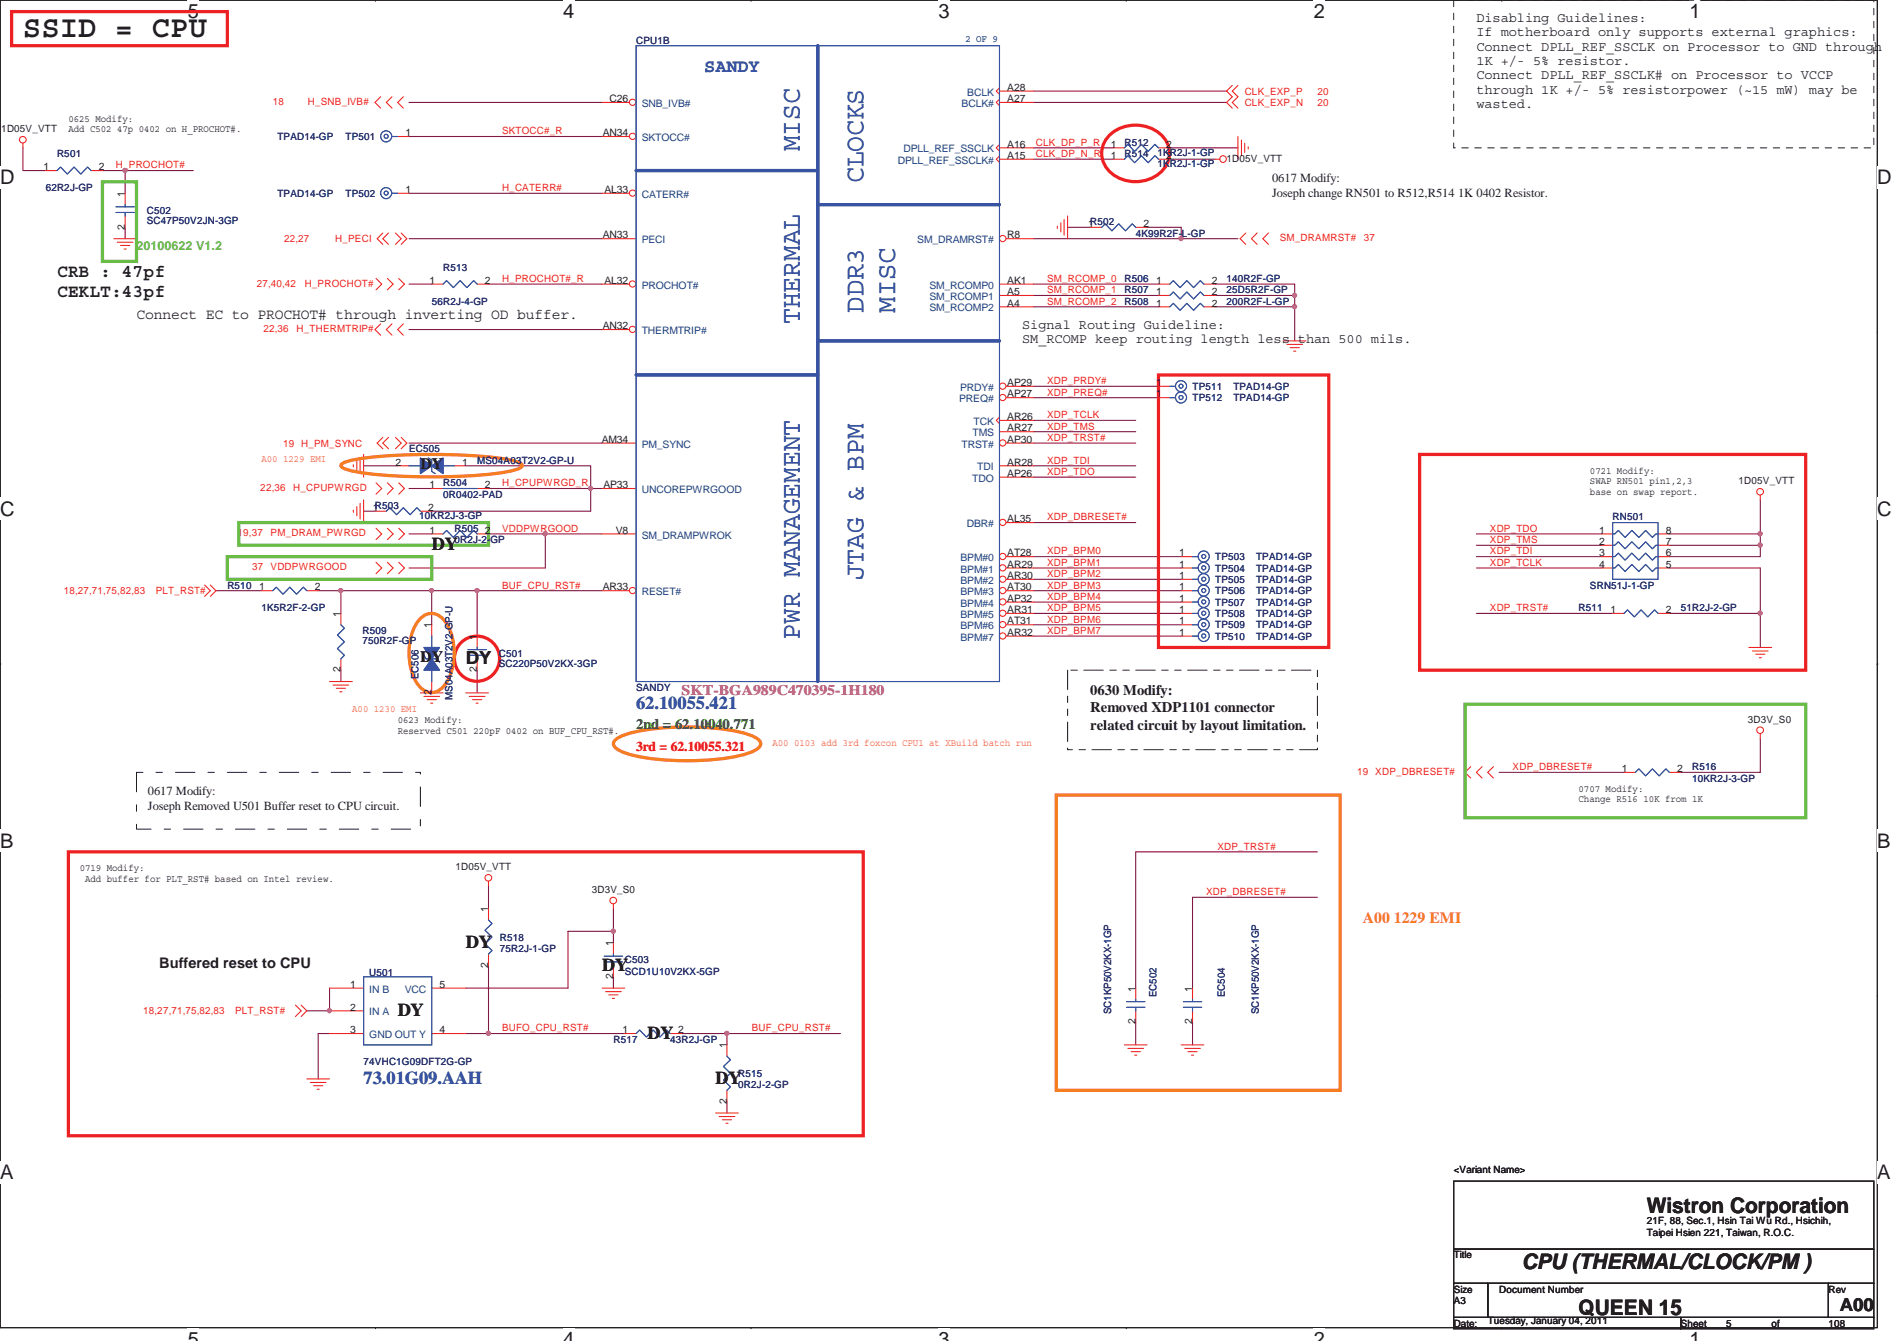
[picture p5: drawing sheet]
<svg xmlns="http://www.w3.org/2000/svg" width="297mm" height="210mm" viewBox="0 0 297 210" stroke-linecap="round" stroke-linejoin="round" font-family="sans-serif">
<path d="M0 0h294v207.9h-294z" fill="none" stroke="#231f20" stroke-width=".17"/>
<g fill="#fff">
<path d="M29.4 0h1.8v3.5h-1.8z"/>
<path d="M29.4 207.9h1.8v2h-1.8z"/>
</g>
<path d="M58.8 0h.1M58.8 207.9h.1" fill="none" stroke="#231f20" stroke-width=".17"/>
<g fill="#fff">
<path d="M88.2 0h1.7v3.5h-1.7z"/>
<path d="M88.2 207.9h1.7v2h-1.7z"/>
</g>
<path d="M117.6 0h.1M117.6 207.9h.1" fill="none" stroke="#231f20" stroke-width=".17"/>
<g fill="#fff">
<path d="M147 0h1.7v3.5h-1.7z"/>
<path d="M147 207.9h1.7v2h-1.7z"/>
</g>
<path d="M176.4 0h.1M176.4 207.9h.1" fill="none" stroke="#231f20" stroke-width=".17"/>
<g fill="#fff">
<path d="M205.7 0h1.8v3.5h-1.8z"/>
<path d="M205.7 207.9h1.8v2h-1.8z"/>
</g>
<path d="M235.2 0h.1M235.2 207.9h.1" fill="none" stroke="#231f20" stroke-width=".17"/>
<g fill="#fff">
<path d="M264.5 0h1.8v3.5h-1.8z"/>
<path d="M264.5 207.9h1.8v2h-1.8z"/>
<path d="M0 26h2.3v3.5h-2.3z"/>
<path d="M294 26h2.2v3.5h-2.2z"/>
<path d="M0 77.9h2.3v3.5h-2.3z"/>
<path d="M294 77.9h2.2v3.5h-2.2z"/>
</g>
<path d="M0 52h.1M294 52h.1" fill="none" stroke="#231f20" stroke-width=".17"/>
<g fill="#fff">
<path d="M0 129.9h2.1v3.5h-2.1z"/>
<path d="M294 129.9h2v3.5h-2z"/>
</g>
<path d="M0 104h.1M294 104h.1" fill="none" stroke="#231f20" stroke-width=".17"/>
<path d="M0 104h.1" fill="none" stroke="#231f20" stroke-width=".16"/>
<path d="M294 104h.1" fill="none" stroke="#231f20" stroke-width=".16"/>
<g fill="#fff">
<path d="M0 181.9h2.1v3.4h-2.1z"/>
<path d="M294 181.9h2v3.4h-2z"/>
</g>
<path d="M0 155.9h.1M294 155.9h.1" fill="none" stroke="#231f20" stroke-width=".17"/>
<path d="M64 69.4h30.3M64 83.6h3.6M85.4 83.6h8.9" fill="none" stroke="#7f1442" stroke-width=".17"/>
<circle cx="85.4" cy="83.6" r=".32" fill="#b9529f"/>
<circle cx="85.4" cy="83.6" r=".32" fill="none" stroke="#b9529f" stroke-width=".17"/>
<path d="M64 37.4h30.3M64 21.4h30.3M64 30.3h30.3M64 44.5h3.6M64 51.6h30.3M161.8 44.5h19.6M161.8 46.3h19.6M161.8 48h19.6M190.3 44.5h12.4v1.8h-12.4M190.3 48h12.4v5.4" fill="none" stroke="#7f1442" stroke-width=".17"/>
<circle cx="202.7" cy="48" r=".32" fill="#b9529f"/>
<circle cx="202.7" cy="48" r=".32" fill="none" stroke="#b9529f" stroke-width=".17"/>
<path d="M202.7 46.3v1.7" fill="none" stroke="#7f1442" stroke-width=".17"/>
<circle cx="202.7" cy="46.2" r=".32" fill="#b9529f"/>
<circle cx="202.7" cy="46.2" r=".32" fill="none" stroke="#b9529f" stroke-width=".17"/>
<path d="M231.2 96.1h21.3M231.2 88.9h19.5M261.4 88.9h14.2M275.6 96.1v5.3" fill="none" stroke="#7f1442" stroke-width=".17"/>
<circle cx="275.6" cy="96" r=".32" fill="#b9529f"/>
<circle cx="275.6" cy="96" r=".32" fill="none" stroke="#b9529f" stroke-width=".17"/>
<path d="M275.6 85.4v1.8h-14.2" fill="none" stroke="#7f1442" stroke-width=".17"/>
<circle cx="275.6" cy="85.4" r=".32" fill="#b9529f"/>
<circle cx="275.6" cy="85.4" r=".32" fill="none" stroke="#b9529f" stroke-width=".17"/>
<path d="M275.6 83.6v1.8h-14.2" fill="none" stroke="#7f1442" stroke-width=".17"/>
<circle cx="275.6" cy="83.6" r=".32" fill="#b9529f"/>
<circle cx="275.6" cy="83.6" r=".32" fill="none" stroke="#b9529f" stroke-width=".17"/>
<path d="M64 16h30.3M161.8 14.3h30.3M161.8 16h30.3M76.5 44.5h17.8M64 76.5h3.6M92.5 76.5h1.8M161.8 60.5h19.6M161.8 62.3h19.6M275.6 78.3v5.3h-14.2M74.7 92.5h19.6M275.6 88.9v7.2h-14.2" fill="none" stroke="#7f1442" stroke-width=".17"/>
<circle cx="74.7" cy="92.5" r=".32" fill="#b9529f"/>
<circle cx="74.7" cy="92.5" r=".32" fill="none" stroke="#b9529f" stroke-width=".17"/>
<g fill="none" stroke="#7f1442" stroke-width=".17">
<path d="M161.8 37.4h23.2M33.8 92.5h7.1M49.8 92.5h3.6v3.6M67.6 80h24.9M76.5 83.6h8.9v5.3h-21.4M161.8 88.9h23.2M161.8 90.7h23.2M161.8 92.5h23.2M161.8 87.2h23.2M161.8 94.3h23.2M161.8 96.1h23.2M161.8 97.8h23.2"/>
<path d="M161.8 99.6h23.2M53.4 104.9v1.8"/>
</g>
<circle cx="184.9" cy="37.4" r=".32" fill="#b9529f"/>
<circle cx="184.9" cy="37.4" r=".32" fill="none" stroke="#b9529f" stroke-width=".17"/>
<g fill="none" stroke="#7f1442" stroke-width=".17">
<path d="M3.6 23.2v3.5h3.6M19.6 35.6v1.8M30.3 26.7h-10.7v3.6M161.8 23.2h12.5M161.8 24.9h12.5M167.2 35.6h3.5M179.6 35.6h5.4v1.8h8.8M183.2 24.9h7.1M183.2 23.2h10.6M74.7 92.5v7.1M74.7 104.9v3.6M275.6 115.6v5.3h-12.4"/>
<path d="M234.7 120.9h19.6"/>
</g>
<circle cx="19.6" cy="26.7" r=".32" fill="#b9529f"/>
<circle cx="19.6" cy="26.7" r=".32" fill="none" stroke="#b9529f" stroke-width=".17"/>
<path d="M16 26.7h3.6M56.9 80h1.8M67.6 92.5h7.1" fill="none" stroke="#7f1442" stroke-width=".17"/>
<circle cx="67.6" cy="92.5" r=".32" fill="#b9529f"/>
<circle cx="67.6" cy="92.5" r=".32" fill="none" stroke="#b9529f" stroke-width=".17"/>
<path d="M92.5 76.5v3.5" fill="none" stroke="#7f1442" stroke-width=".17"/>
<circle cx="92.5" cy="76.5" r=".32" fill="#b9529f"/>
<circle cx="92.5" cy="76.5" r=".32" fill="none" stroke="#b9529f" stroke-width=".17"/>
<path d="M76.5 76.5h16M161.8 67.6h16M161.8 65.8h16M161.8 69.4h16M161.8 72.9h16M161.8 74.7h16M161.8 81.8h16M96.1 145.8v1.8M131.6 161.8h-17.8v1.8" fill="none" stroke="#7f1442" stroke-width=".17"/>
<circle cx="113.8" cy="161.8" r=".32" fill="#b9529f"/>
<circle cx="113.8" cy="161.8" r=".32" fill="none" stroke="#b9529f" stroke-width=".17"/>
<path d="M96.1 142.3v3.5h-7.2M113.8 172.5v1.8" fill="none" stroke="#7f1442" stroke-width=".17"/>
<circle cx="96" cy="145.8" r=".32" fill="#b9529f"/>
<circle cx="96" cy="145.8" r=".32" fill="none" stroke="#b9529f" stroke-width=".17"/>
<path d="M76.5 151.2v10.6h21.3M96.1 152.9v1.8" fill="none" stroke="#7f1442" stroke-width=".17"/>
<circle cx="76.5" cy="161.8" r=".32" fill="#b9529f"/>
<circle cx="76.5" cy="161.8" r=".32" fill="none" stroke="#b9529f" stroke-width=".17"/>
<path d="M76.5 138.7v3.6M51.6 154.7v3.6h-3.6M88.9 145.8v8.9h-16M51.6 161.8h-1.8v7.1M72.9 161.8h3.6M106.7 161.8h7.1" fill="none" stroke="#7f1442" stroke-width=".17"/>
<circle cx="51.6" cy="158.3" r=".32" fill="#b9529f"/>
<circle cx="51.6" cy="158.3" r=".32" fill="none" stroke="#b9529f" stroke-width=".17"/>
<path d="M56.9 72.9h5.4M72.9 72.9h19.6v3.6M53.4 92.5h14.2v5.3M231.2 83.6h19.5M231.2 87.2h19.5M231.2 85.4h19.5M206.3 133.4h-28.5v21.3M206.3 140.5h-19.6v14.2M177.8 160.1v3.5M186.7 160.1v3.5" fill="none" stroke="#7f1442" stroke-width=".17"/>
<circle cx="53.4" cy="92.5" r=".32" fill="#b9529f"/>
<circle cx="53.4" cy="92.5" r=".32" fill="none" stroke="#b9529f" stroke-width=".17"/>
<g fill="none" stroke="#ed2024" stroke-width=".17">
<path d="M59.6 15.2l-.9 .8 .9 .9M61.4 15.2l-.9 .8 .9 .9M63.2 15.2l-.9 .8 .9 .9M193 13.4l-.9 .9 .9 .9-.9 .8 .9 .9M193.8 13.4l-.8 .9 .8 .9-.8 .8 .8 .9M3.6 22.4v.8M7.2 26.7h1.7M14.3 26.7h1.7M17.8 37.4h3.6M18.4 37.9h2.4M18.9 38.4h1.4M19.4 39h.4"/>
<path d="M19.6 30.3v1.7M19.6 33.8v1.8M59.9 36.5l-.8 .9 .8 .9M60.8 36.5l-.9 .9 .9 .9M61.9 36.5l.9 .9-.9 .9M62.8 36.5l.9 .9-.9 .9M165.6 35.4v.4M166.1 34.9v1.4M166.6 34.4v2.4M167.2 33.8v3.6M170.7 35.6h1.8M177.8 35.6h1.8"/>
<path d="M190.3 24.9h.7M193.8 21.4v3.5M194.4 21.9v2.5M194.9 22.4v1.5M195.1 36.5l-.9 .9 .9 .9M195.4 23v.3M196.8 36.5l-.8 .9 .8 .9M198.6 36.5l-.9 .9 .9 .9M58.9 43.6l.9 .9-.9 .9M59.6 50.7l-.9 .9 .9 .9M60.7 43.6l.8 .9-.8 .9M61.4 50.7l-.9 .9 .9 .9"/>
<path d="M62.4 43.6l.9 .9-.9 .9M63.2 50.7l-.9 .9 .9 .9M201 53.4h3.5M201.5 53.9h2.5M202 54.4h1.5M202.6 55h.3M55.3 79.9v.3M55.3 72.8v.3M55.9 79.3v1.5M55.9 72.2v1.5M56.4 78.8v2.5M56.4 71.7v2.5"/>
<path d="M56.9 78.3v3.5M56.9 71.2v3.5M58.9 75.6l.9 .9-.9 .9M59.9 68.5l-.8 .9 .8 .9M60.7 75.6l.8 .9-.8 .9M60.8 68.5l-.9 .9 .9 .9M61.9 68.5l.9 .9-.9 .9M62.4 75.6l.9 .9-.9 .9M62.8 68.5l.9 .9-.9 .9M67.6 76.5h1.8M74.7 76.5h1.8M275.6 77.6v.7"/>
<path d="M32 91.6l.9 .9-.9 .9M32.9 91.6l.9 .9-.9 .9M40.9 92.5h1.8M48 92.5h1.8M58.9 82.7l.9 .9-.9 .9M58.9 88l.9 .9-.9 .9M60.7 82.7l.8 .9-.8 .9M60.7 88l.8 .9-.8 .9M62.4 82.7l.9 .9-.9 .9M62.4 88l.9 .9-.9 .9M67.6 97.8v1.8M74.7 99.6v1.8"/>
<path d="M185 87.2h1.7M250.7 87.2h1.8M250.7 83.6h1.8M250.7 85.4h1.8M250.7 88.9h1.8M259.6 87.2h1.8M259.6 83.6h1.8M259.6 85.4h1.8M259.6 88.9h1.8M51.6 106.7h3.6M52.2 107.3h2.4M52.7 107.8h1.4"/>
<path d="M53.2 108.3h.3M65.8 108.5h3.6M66.4 109h2.4M66.9 109.6h1.4M67.4 110.1h.4M67.6 106.7v1.8M72.9 108.5h3.6M73.5 109h2.4M74 109.6h1.4M74.5 110.1h.4M74.7 103.2v1.7M273.9 101.4h3.5"/>
<path d="M274.4 101.9h2.5M274.9 102.4h1.4M275.5 103h.3M275.6 114.9v.7M76.5 138v.7M230.3 120.1l-.9 .8 .9 .9M232.1 120.1l-.9 .8 .9 .9M233.8 120.1l-.8 .8 .8 .9M254.3 120.9h1.8M261.4 120.9h1.8M46.3 157.4l.9 .9-.9 .9M47.2 157.4l.8 .9-.8 .9"/>
<path d="M94.3 154.7h3.5M94.8 155.3h2.5M95.3 155.8h1.5M95.9 156.3h.3M96.1 141.6v.7M186.7 154.7v1.8M186.7 158.3v1.8M48 168.9h3.6M48.6 169.5h2.5M49.1 170h1.4M49.7 170.6h.3M112.1 174.3h3.5"/>
<path d="M112.6 174.8h2.5M113.1 175.3h1.5M113.7 175.9h.3M176.1 163.6h3.5M176.6 164.2h2.5M177.1 164.7h1.5M177.7 165.2h.3M185 163.6h3.5M185.5 164.2h2.5M186 164.7h1.4M186.6 165.2h.3"/>
<circle cx="3.6" cy="21.9" r=".52"/>
<circle cx="191.5" cy="24.9" r=".52"/>
<circle cx="275.6" cy="77" r=".52"/>
<circle cx="275.6" cy="114.3" r=".52"/>
<circle cx="76.5" cy="137.4" r=".52"/>
<circle cx="96" cy="141" r=".52"/>
</g>
<path d="M227.6 185h65.8v10.6h-65.8zM227.6 195.6h65.8v5.4h-65.8zM227.6 201h5.4v5.3h-5.4zM227.6 206.3h35.6v1.8h-35.6zM233 201h53.3v5.3h-53.3zM263.2 206.3h30.2v1.8h-30.2zM286.3 201h7.1v5.3h-7.1z" fill="none" stroke="#231f20" stroke-width=".17"/>
<g fill="none" stroke="#ed2024" stroke-width=".51">
<path d="M1.8 1.8h33.8v5.4h-33.8zM173.7 21.2a6 6 0 0 1 8.7 .6 4 4 0 0 1-1.9 6 5.7 5.7 0 0 1-7.7-2.2 3.9 3.9 0 0 1 .9-4.4zM181.4 58.7h26.7v42.7h-26.7zM222.3 71.2h60.4v33.7h-60.4zM10.7 133.4h124.5v44.4h-124.5z"/>
<circle cx="74.7" cy="103.1" r="3.5"/>
</g>
<path d="M16 28.5h5.4v12.4h-5.4zM35.6 87.2h32v3.5h-32zM37.4 81.8h39.1v3.6h-39.1zM229.4 110.3h53.3v17.8h-53.3z" fill="none" stroke="#69bd45" stroke-width=".51"/>
<path d="M227.6 0h65.8v23.2h-65.8z" fill="none" stroke="#231f20" stroke-width=".16" stroke-dasharray="1 1 1 1 1 1 1 1"/>
<path d="M21.4 120.9h44.4v8.9h-44.4z" fill="none" stroke="#231f20" stroke-width=".16" stroke-dasharray="3 2 1 2"/>
<path d="M167.2 104.9h39.1v12.5h-39.1z" fill="none" stroke="#231f20" stroke-width=".16" stroke-dasharray="3 1 1 1 1 1"/>
<path d="M53.5 72.7a13.5 13.5 0 0 1 5.4-1.2 92.9 92.9 0 0 1 20.9 .5l1.5 .4 .4 .3 .1 .2-.1 .2a13.6 13.6 0 0 1-5.5 1.2 89.3 89.3 0 0 1-20.9-.5l-1.4-.4-.4-.3-.1-.2zM65.8 96.9a2.31 2.31 0 0 1 3.5 0 8.9 8.9 0 0 1 1.3 8.5 4.6 4.6 0 0 1-2.4 3 2.5 2.5 0 0 1-2.9-1.4 9.6 9.6 0 0 1 0-9.5zM96.5 115.7a14.6 14.6 0 0 1 6.2-1.6 39.4 39.4 0 0 1 14.6 .9 2.27 2.27 0 0 1 1.8 1.5 2.28 2.28 0 0 1-1.8 1.4 39.5 39.5 0 0 1-16 .8 12.6 12.6 0 0 1-4.8-1.5l-.3-.3-.1-.4 .1-.4zM165.4 124.5h44.4v46.2h-44.4z" fill="none" stroke="#f57f20" stroke-width=".51"/>
<g fill="none" stroke="#3953a4" stroke-width=".17">
<path d="M8.9 26.7l.6-.5 1 1.1 1.1-1.1 1.1 1.1 1-1.1 .6 .5M18.2 32.4h2.8M18.2 33.3h2.8M19.6 32v.4M19.6 33.3v.5M172.5 35.6l.6-.6 1 1.1 1.1-1.1 1 1.1 1.1-1.1 .5 .6M69.4 76.5h5.3M42.7 92.5l.6-.6 1 1.1 1.1-1.1 1 1.1 1.1-1.1 .5 .6M67.6 99.6v1.8M186.7 87.2h.9M252.5 85.4h.4l.5-.6 1.1 1.1 1-1.1 1.1 1.1 1.1-1.1 1 1.1 .6-.5h.3M252.5 88.9h.4l.5-.5 1.1 1.1 1-1.1 1.1 1.1 1.1-1.1 1 1.1 .6-.6h.3"/>
<path d="M252.5 83.6h.4l.5-.5 1.1 1.1 1-1.1 1.1 1.1 1.1-1.1 1 1.1 .6-.6h.3M252.5 87.2h.4l.5-.6 1.1 1.1 1-1.1 1.1 1.1 1.1-1.1 1 1.1 .6-.5h.3M252.5 81.8h7.1v8.9h-7.1zM66.7 103.2h1.8M67.6 104.9v1.8M73.3 101.7h2.9M73.3 102.6h2.9M74.7 101.4v.3M74.7 102.6v.6M256.1 120.9l.5-.5 1.1 1.1 1-1.1 1.1 1.1 1.1-1.1 .5 .5M185.3 157.7h2.9M185.3 156.8h2.9"/>
<path d="M186.7 156.5v.3M186.7 157.7v.6"/>
<circle cx="188.5" cy="87.1" r=".32"/>
<circle cx="188.5" cy="87.1" r=".87"/>
</g>
<path d="M66.4 101.4h2.4l-1.2 1.8z" fill="#3953a4"/>
<path d="M66.4 102.6l.3 .6M66.4 101.4h2.4l-1.2 1.8zM68.5 103.2l.3 .5" fill="none" stroke="#3953a4" stroke-width=".17"/>
<path d="M67.6 103.2l1.2 1.7h-2.4z" fill="#3953a4"/>
<path d="M67.6 99.6v1.8M66.7 103.2h1.8M67.6 103.2l1.2 1.7h-2.4zM67.6 104.9v1.8" fill="none" stroke="#3953a4" stroke-width=".17"/>
<path d="M66.4 101.4h2.4l-1.2 1.8z" fill="#3953a4"/>
<path d="M66.4 102.6l.3 .6M66.4 101.4h2.4l-1.2 1.8zM68.5 103.2l.3 .5" fill="none" stroke="#3953a4" stroke-width=".17"/>
<path d="M67.6 103.2l1.2 1.7h-2.4z" fill="#3953a4"/>
<g fill="none" stroke="#3953a4" stroke-width=".17">
<path d="M61.4 21.4h.9M183.2 44.5l.5-.6 1.1 1.1 1-1.1 1.1 1.1 1.1-1.1 .5 .6M64 72.9h1.8M67.6 72v1.8M69.4 72.9h1.8M186.7 88.9h.9M186.7 90.7h.9M186.7 92.5h.9M67.6 103.2l1.2 1.7h-2.4zM113.8 165.4l.6 .5-1.1 1.1 1.1 1.1-1.1 1 1.1 1.1-.6 .5"/>
<circle cx="60.5" cy="21.3" r=".32"/>
<circle cx="60.5" cy="21.3" r=".87"/>
<circle cx="188.5" cy="88.9" r=".32"/>
<circle cx="188.5" cy="92.5" r=".32"/>
<circle cx="188.5" cy="90.7" r=".32"/>
<circle cx="188.5" cy="90.7" r=".87"/>
<circle cx="188.5" cy="92.5" r=".87"/>
<circle cx="188.5" cy="88.9" r=".87"/>
</g>
<path d="M62.3 21.4h1.7M181.4 44.5h1.8M188.5 44.5h1.8M62.3 72.9h1.7M71.2 72.9h1.7M185 88.9h1.7M185 90.7h1.7M185 92.5h1.7M113.8 163.6v1.8M113.8 170.7v1.8" fill="none" stroke="#ed2024" stroke-width=".17"/>
<path d="M67.6 72.9l1.8-1.2v2.5z" fill="#3953a4"/>
<path d="M67.1 71.7l.5 .3M67.6 72.9l1.8-1.2v2.5zM67.6 73.8l.6 .4" fill="none" stroke="#3953a4" stroke-width=".17"/>
<path d="M65.8 71.7l1.8 1.2-1.8 1.3z" fill="#3953a4"/>
<path d="M64 72.9h1.8M65.8 71.7l1.8 1.2-1.8 1.3zM67.6 72v1.8M69.4 72.9h1.8" fill="none" stroke="#3953a4" stroke-width=".17"/>
<path d="M67.6 72.9l1.8-1.2v2.5z" fill="#3953a4"/>
<path d="M67.1 71.7l.5 .3M67.6 72.9l1.8-1.2v2.5zM67.6 73.8l.6 .4" fill="none" stroke="#3953a4" stroke-width=".17"/>
<path d="M65.8 71.7l1.8 1.2-1.8 1.3z" fill="#3953a4"/>
<g fill="none" stroke="#3953a4" stroke-width=".17">
<path d="M65.8 71.7l1.8 1.2-1.8 1.3zM183.2 62.3h.9M183.2 60.5h.9M53.4 97.8l.5 .6-1.1 1 1.1 1.1-1.1 1.1 1.1 1-.5 .6M60.5 80l.5-.5 1.1 1.1 1.1-1.1 1 1.1 1.1-1.1 .5 .5M69.4 83.6l.5-.5 1.1 1.1 1-1.1 1.1 1.1 1.1-1.1 .5 .5M186.7 94.3h.9M186.7 96.1h.9M186.7 97.8h.9M254.3 96.1l.5-.6 1.1 1.1 1.1-1.1 1 1.1 1.1-1.1 .5 .6M94.6 150.6h2.9M94.6 149.7h2.9"/>
<path d="M96.1 149.4v.3M96.1 150.6v.6M99.6 161.8l.6-.5 1 1.1 1.1-1.1 1 1.1 1.1-1.1 .5 .5"/>
<circle cx="184.9" cy="62.2" r=".32"/>
<circle cx="184.9" cy="60.5" r=".32"/>
<circle cx="184.9" cy="62.2" r=".87"/>
<circle cx="184.9" cy="60.5" r=".87"/>
<circle cx="188.5" cy="97.8" r=".32"/>
<circle cx="188.5" cy="94.2" r=".32"/>
<circle cx="188.5" cy="96" r=".32"/>
<circle cx="188.5" cy="96" r=".87"/>
<circle cx="188.5" cy="97.8" r=".87"/>
<circle cx="188.5" cy="94.2" r=".87"/>
</g>
<g fill="none" stroke="#ed2024" stroke-width=".17">
<path d="M156.5 46.3h5.3M156.5 48h5.3M181.4 62.3h1.8M181.4 60.5h1.8M53.4 96.1v1.7M58.7 80h1.8M65.8 80h1.8M67.6 83.6h1.8M74.7 83.6h1.8M185 94.3h1.7M185 96.1h1.7M185 97.8h1.7"/>
<path d="M252.5 96.1h1.8M259.6 96.1h1.8M53.4 103.2v1.7M96.1 147.6v1.8M96.1 151.2v1.7M97.8 161.8h1.8M104.9 161.8h1.8"/>
</g>
<circle cx="157" cy="37.4" r=".5" fill="#fff"/>
<g fill="none" stroke="#ed2024" stroke-width=".17">
<path d="M156.5 15.5l-.5 .5 .5 .5M156.5 13.8l-.5 .5 .5 .5M156.5 16h5.3M156.5 14.3h5.3M156.5 24.4l-.5 .5 .5 .5M156.5 22.6l-.5 .6 .5 .5M156.5 24.9h5.3M156.5 23.2h5.3M157.6 37.4h4.2M156.5 44.5h5.3"/>
<circle cx="157" cy="37.4" r=".5"/>
</g>
<circle cx="99.1" cy="30.2" r=".5" fill="#fff"/>
<g fill="none" stroke="#ed2024" stroke-width=".17">
<path d="M94.3 37.4h5.3M94.3 30.3h4.2"/>
<circle cx="99.1" cy="30.2" r=".5"/>
</g>
<circle cx="99.1" cy="44.5" r=".5" fill="#fff"/>
<g fill="none" stroke="#ed2024" stroke-width=".17">
<path d="M94.3 44.5h4.2"/>
<circle cx="99.1" cy="44.5" r=".5"/>
</g>
<circle cx="99.1" cy="51.6" r=".5" fill="#fff"/>
<g fill="none" stroke="#ed2024" stroke-width=".17">
<path d="M94.3 51.6h4.2M94.3 83.6h5.3"/>
<circle cx="99.1" cy="51.6" r=".5"/>
</g>
<circle cx="99.1" cy="92.5" r=".5" fill="#fff"/>
<g fill="none" stroke="#ed2024" stroke-width=".17">
<path d="M94.3 92.5h4.2"/>
<circle cx="99.1" cy="92.5" r=".5"/>
</g>
<circle cx="157" cy="60.5" r=".5" fill="#fff"/>
<g fill="none" stroke="#ed2024" stroke-width=".17">
<path d="M157.6 60.5h4.2"/>
<circle cx="157" cy="60.5" r=".5"/>
</g>
<circle cx="157" cy="62.2" r=".5" fill="#fff"/>
<g fill="none" stroke="#ed2024" stroke-width=".17">
<path d="M156.5 65.3l-.5 .5 .5 .5M156.5 65.8h5.3M156.5 67.6h5.3M157.6 62.3h4.2"/>
<circle cx="157" cy="62.2" r=".5"/>
</g>
<circle cx="157" cy="69.4" r=".5" fill="#fff"/>
<g fill="none" stroke="#ed2024" stroke-width=".17">
<path d="M156.5 72.9h5.3M156.5 74.7h5.3M157.6 69.4h4.2"/>
<circle cx="157" cy="69.4" r=".5"/>
</g>
<circle cx="157" cy="81.8" r=".5" fill="#fff"/>
<g fill="none" stroke="#ed2024" stroke-width=".17">
<path d="M157.6 81.8h4.2"/>
<circle cx="157" cy="81.8" r=".5"/>
</g>
<circle cx="157" cy="87.1" r=".5" fill="#fff"/>
<g fill="none" stroke="#ed2024" stroke-width=".17">
<path d="M157.6 87.2h4.2"/>
<circle cx="157" cy="87.1" r=".5"/>
</g>
<circle cx="157" cy="88.9" r=".5" fill="#fff"/>
<g fill="none" stroke="#ed2024" stroke-width=".17">
<path d="M157.6 88.9h4.2"/>
<circle cx="157" cy="88.9" r=".5"/>
</g>
<circle cx="157" cy="90.7" r=".5" fill="#fff"/>
<g fill="none" stroke="#ed2024" stroke-width=".17">
<path d="M157.6 90.7h4.2"/>
<circle cx="157" cy="90.7" r=".5"/>
</g>
<circle cx="157" cy="92.5" r=".5" fill="#fff"/>
<g fill="none" stroke="#ed2024" stroke-width=".17">
<path d="M157.6 92.5h4.2"/>
<circle cx="157" cy="92.5" r=".5"/>
</g>
<circle cx="157" cy="94.2" r=".5" fill="#fff"/>
<g fill="none" stroke="#ed2024" stroke-width=".17">
<path d="M157.6 94.3h4.2"/>
<circle cx="157" cy="94.2" r=".5"/>
</g>
<circle cx="157" cy="96" r=".5" fill="#fff"/>
<g fill="none" stroke="#ed2024" stroke-width=".17">
<path d="M157.6 96.1h4.2"/>
<circle cx="157" cy="96" r=".5"/>
</g>
<circle cx="157" cy="97.8" r=".5" fill="#fff"/>
<g fill="none" stroke="#ed2024" stroke-width=".17">
<path d="M157.6 97.8h4.2"/>
<circle cx="157" cy="97.8" r=".5"/>
</g>
<circle cx="157" cy="99.6" r=".5" fill="#fff"/>
<g fill="none" stroke="#ed2024" stroke-width=".17">
<path d="M94.3 69.4h5.3M157.6 99.6h4.2"/>
<circle cx="157" cy="99.6" r=".5"/>
</g>
<circle cx="99.1" cy="21.3" r=".5" fill="#fff"/>
<g fill="none" stroke="#ed2024" stroke-width=".17">
<path d="M94.3 21.4h4.2"/>
<circle cx="99.1" cy="21.3" r=".5"/>
</g>
<circle cx="99.1" cy="16" r=".5" fill="#fff"/>
<g fill="none" stroke="#ed2024" stroke-width=".17">
<path d="M94.3 16h4.2M62.3 30.3h1.7M174.3 24.9h1.8M174.3 23.2h1.8M181.4 24.9h1.8M181.4 23.2h1.8M67.6 44.5h1.8M74.7 44.5h1.8M181.4 46.3h1.8M181.4 48h1.8M188.5 46.3h1.8M188.5 48h1.8"/>
<path d="M94.3 76.5h5.3M185 99.6h1.7M51.6 154.7h5.3M51.6 158.3h5.3M67.6 154.7h5.3M76.5 142.3v1.8M76.5 149.4v1.8M177.8 154.7v1.8M177.8 158.3v1.8M51.6 161.8h5.3M67.6 161.8h5.3"/>
<circle cx="99.1" cy="16" r=".5"/>
</g>
<g fill="none" stroke="#3953a4" stroke-width=".17">
<path d="M99.6 7.2h56.9v99.5h-56.9zM61.4 30.3h.9M176.1 24.9l.5-.5 1.1 1.1 1-1.1 1.1 1.1 1-1.1 .6 .5M176.1 23.2l.5-.6 1.1 1.1 1-1.1 1.1 1.1 1-1.1 .6 .6M69.4 44.5l.5-.6 1.1 1.1 1-1.1 1.1 1.1 1.1-1.1 .5 .6M183.2 46.3l.5-.6 1.1 1.1 1-1.1 1.1 1.1 1.1-1.1 .5 .6M183.2 48l.5-.5 1.1 1.1 1-1.1 1.1 1.1 1.1-1.1 .5 .5M186.7 99.6h.9M56.9 152.9h10.7v10.7h-10.7zM76.5 144.1l.5 .5-1.1 1.1 1.1 1-1.1 1.1 1.1 1-.5 .6M176.4 156.8h2.9M176.4 157.7h2.9"/>
<path d="M177.8 156.5v.3M177.8 157.7v.6"/>
<circle cx="60.5" cy="30.2" r=".32"/>
<circle cx="60.5" cy="30.2" r=".87"/>
<circle cx="188.5" cy="99.6" r=".32"/>
<circle cx="188.5" cy="99.6" r=".87"/>
</g>
<path d="M128.1 7.2v99.5M99.6 26.7h28.5M128.1 32h28.4M99.6 58.7h28.5M128.1 53.4h28.4" fill="none" stroke="#3953a4" stroke-width=".51"/>
<circle cx="85.4" cy="83.6" r=".32" fill="#b9529f"/>
<circle cx="85.4" cy="83.6" r=".32" fill="none" stroke="#b9529f" stroke-width=".17"/>
<circle cx="202.7" cy="48" r=".32" fill="#b9529f"/>
<circle cx="202.7" cy="48" r=".32" fill="none" stroke="#b9529f" stroke-width=".17"/>
<circle cx="202.7" cy="46.2" r=".32" fill="#b9529f"/>
<circle cx="202.7" cy="46.2" r=".32" fill="none" stroke="#b9529f" stroke-width=".17"/>
<circle cx="275.6" cy="96" r=".32" fill="#b9529f"/>
<circle cx="275.6" cy="96" r=".32" fill="none" stroke="#b9529f" stroke-width=".17"/>
<circle cx="275.6" cy="85.4" r=".32" fill="#b9529f"/>
<circle cx="275.6" cy="85.4" r=".32" fill="none" stroke="#b9529f" stroke-width=".17"/>
<circle cx="275.6" cy="83.6" r=".32" fill="#b9529f"/>
<circle cx="275.6" cy="83.6" r=".32" fill="none" stroke="#b9529f" stroke-width=".17"/>
<circle cx="74.7" cy="92.5" r=".32" fill="#b9529f"/>
<circle cx="74.7" cy="92.5" r=".32" fill="none" stroke="#b9529f" stroke-width=".17"/>
<circle cx="184.9" cy="37.4" r=".32" fill="#b9529f"/>
<circle cx="184.9" cy="37.4" r=".32" fill="none" stroke="#b9529f" stroke-width=".17"/>
<circle cx="19.6" cy="26.7" r=".32" fill="#b9529f"/>
<circle cx="19.6" cy="26.7" r=".32" fill="none" stroke="#b9529f" stroke-width=".17"/>
<circle cx="67.6" cy="92.5" r=".32" fill="#b9529f"/>
<circle cx="67.6" cy="92.5" r=".32" fill="none" stroke="#b9529f" stroke-width=".17"/>
<circle cx="92.5" cy="76.5" r=".32" fill="#b9529f"/>
<circle cx="92.5" cy="76.5" r=".32" fill="none" stroke="#b9529f" stroke-width=".17"/>
<circle cx="113.8" cy="161.8" r=".32" fill="#b9529f"/>
<circle cx="113.8" cy="161.8" r=".32" fill="none" stroke="#b9529f" stroke-width=".17"/>
<circle cx="96" cy="145.8" r=".32" fill="#b9529f"/>
<circle cx="96" cy="145.8" r=".32" fill="none" stroke="#b9529f" stroke-width=".17"/>
<circle cx="76.5" cy="161.8" r=".32" fill="#b9529f"/>
<circle cx="76.5" cy="161.8" r=".32" fill="none" stroke="#b9529f" stroke-width=".17"/>
<circle cx="51.6" cy="158.3" r=".32" fill="#b9529f"/>
<circle cx="51.6" cy="158.3" r=".32" fill="none" stroke="#b9529f" stroke-width=".17"/>
<circle cx="53.4" cy="92.5" r=".32" fill="#b9529f"/>
<circle cx="53.4" cy="92.5" r=".32" fill="none" stroke="#b9529f" stroke-width=".17"/>
<text font-size="4.8" fill="#231f20" x="3.6" y="5.8">SSID = CPU</text>
<g font-size="4.2" fill="#3953a4">
<text x="125.3" y="23.7" transform="rotate(-90 125.3 23.7)">MISC</text>
<text x="135.2" y="28.7" transform="rotate(-90 135.2 28.7)">CLOCKS</text>
<text x="125.3" y="50.7" transform="rotate(-90 125.3 50.7)">THERMAL</text>
<text x="135.2" y="48.9" transform="rotate(-90 135.2 48.9)">DDR3</text>
<text x="140.2" y="48.9" transform="rotate(-90 140.2 48.9)">MISC</text>
<text x="135.2" y="90.9" transform="rotate(-90 135.2 90.9)">JTAG &amp; BPM</text>
<text x="125.3" y="100.2" transform="rotate(-90 125.3 100.2)">PWR MANAGEMENT</text>
</g>
<g font-size="3.3" fill="#231f20">
<text x="257.8" y="189.9">Wistron Corporation</text>
<text x="238.3" y="198.7">CPU (THERMAL/CLOCK/PM )</text>
<text x="247.2" y="205.9">QUEEN 15</text>
</g>
<g font-size="3.1" fill="#231f20">
<text x="29.4" y="2.8">5</text>
<text x="88.2" y="2.8">4</text>
<text x="147" y="2.8">3</text>
<text x="205.7" y="2.8">2</text>
<text x="264.5" y="2.8">1</text>
<text x="0" y="28.8">D</text>
<text x="294" y="28.8">D</text>
<text x="0" y="80.7">C</text>
<text x="294" y="80.7">C</text>
<text x="0" y="132.7">B</text>
<text x="294" y="132.7">B</text>
<text x="0" y="184.7">A</text>
<text x="294" y="184.7">A</text>
<text x="29.4" y="210.7">5</text>
<text x="88.2" y="210.7">4</text>
<text x="147" y="210.7">3</text>
<text x="205.7" y="210.7">2</text>
<text x="264.5" y="210.7">1</text>
</g>
<g font-size="2.8" fill="#3953a4">
<text x="110.3" y="11.3">SANDY</text>
<text x="99.6" y="111.1">62.10055.421</text>
<text x="56.9" y="169.8">73.01G09.AAH</text>
</g>
<g font-size="2.8" fill="#231f20">
<text x="8.9" y="43.3">CRB : 47pf</text>
<text x="8.9" y="46.5">CEKLT:43pf</text>
<text x="67.6" y="86.2">DY</text>
<text x="72.9" y="104">DY</text>
<text x="72.9" y="148.4">DY</text>
<text x="94.3" y="152">DY</text>
<text x="62.3" y="159.1">DY</text>
<text x="101.4" y="162.6">DY</text>
<text x="112.1" y="169.8">DY</text>
<text x="288.1" y="205.4">A00</text>
</g>
<g font-size="2.5" fill="#231f20">
<text x="65.8" y="73.4">DY</text>
<text x="65.8" y="103.7">DY</text>
</g>
<text font-size="2.5" fill="#f57f20" x="213.4" y="144.6">A00 1229 EMI</text>
<g font-size="2.3" fill="#231f20">
<text x="21.4" y="49.9">Connect EC to PROCHOT# through inverting OD buffer.</text>
<text x="170.7" y="108.8">0630 Modify:</text>
<text x="170.7" y="111.5">Removed XDP1101 connector</text>
<text x="170.7" y="114.3">related circuit by layout limitation.</text>
<text x="24.9" y="151.5">Buffered reset to CPU</text>
</g>
<text font-size="2.3" fill="#b9529f" x="106.7" y="108.8">SKT-BGA989C470395-1H180</text>
<text font-size="2.3" fill="#098040" x="99.6" y="114.2">2nd = 62.10040.771</text>
<g font-size="2.1" fill="#231f20">
<text x="231.2" y="3.5">Disabling Guidelines:</text>
<text x="231.2" y="5.7">If motherboard only supports external graphics:</text>
<text x="231.2" y="8">Connect DPLL_REF_SSCLK on Processor to GND through</text>
<text x="231.2" y="10.2">1K +/- 5% resistor.</text>
<text x="231.2" y="12.4">Connect DPLL_REF_SSCLK# on Processor to VCCP</text>
<text x="231.2" y="14.7">through 1K +/- 5% resistorpower (~15 mW) may be</text>
<text x="231.2" y="16.9">wasted.</text>
<text x="160.1" y="51.5">Signal Routing Guideline:</text>
<text x="160.1" y="53.7">SM_RCOMP keep routing length less than 500 mils.</text>
</g>
<text font-size="2.1" fill="#ed2024" x="99.6" y="117.6">3rd = 62.10055.321</text>
<g font-size="1.9" fill="#231f20">
<text x="199.2" y="28.5">0617 Modify:</text>
<text x="199.2" y="30.8">Joseph change RN501 to R512,R514 1K 0402 Resistor.</text>
<text x="23.2" y="124.5">0617 Modify:</text>
<text x="23.2" y="126.8">Joseph Removed U501 Buffer reset to CPU circuit.</text>
</g>
<text font-size="1.9" fill="#69bd45" x="21.4" y="39.2">20100622 V1.2</text>
<g font-size="1.6" fill="#282973">
<text x="99.6" y="6.8">CPU1B</text>
<text x="43.4" y="21.9">TPAD14-GP</text>
<text x="54.1" y="21.9">TP501</text>
<text x="176.1" y="22.8">R512</text>
<text x="7.2" y="29.9">62R2J-GP</text>
<text x="8.9" y="24.6">R501</text>
<text x="176.1" y="24.6">R514</text>
<text x="181.2" y="26.2">1KR2J-1-GP</text>
<text x="181.2" y="24.4">1KR2J-1-GP</text>
<text x="23" y="33.5">C502</text>
<text x="23" y="35.1">SC47P50V2JN-3GP</text>
<text x="43.4" y="30.8">TPAD14-GP</text>
<text x="54.1" y="30.8">TP502</text>
<text x="177.8" y="37">4K99R2F-L-GP</text>
<text x="67.6" y="47.7">56R2J-4-GP</text>
<text x="69.4" y="42.4">R513</text>
<text x="176.1" y="44.2">R506</text>
<text x="176.1" y="45.9">R507</text>
<text x="176.1" y="47.7">R508</text>
<text x="192.1" y="45.9">25D5R2F-GP</text>
<text x="192.1" y="44.2">140R2F-GP</text>
<text x="192.1" y="47.7">200R2F-L-GP</text>
<text x="186.7" y="62.8">TP512</text>
<text x="186.7" y="61">TP511</text>
<text x="193.1" y="62.8">TPAD14-GP</text>
<text x="193.1" y="61">TPAD14-GP</text>
<text x="64" y="70.8">EC505</text>
<text x="69.4" y="76.2">R504</text>
<text x="69.4" y="77.9">0R0402-PAD</text>
<text x="74.7" y="72.6">MS04A03T2V2-GP-U</text>
<text x="65.7" y="81.3">10KR2J-3-GP</text>
<text x="71.2" y="83.3">R505</text>
<text x="252.5" y="81.5">RN501</text>
<text x="71.2" y="85">0R2J-2-GP</text>
<text x="190.3" y="87.7">TP503</text>
<text x="190.3" y="89.5">TP504</text>
<text x="196.7" y="87.7">TPAD14-GP</text>
<text x="196.7" y="89.5">TPAD14-GP</text>
<text x="35.6" y="92.2">R510</text>
<text x="40.9" y="95.7">1K5R2F-2-GP</text>
<text x="190.3" y="91.3">TP505</text>
<text x="190.3" y="93">TP506</text>
<text x="190.3" y="94.8">TP507</text>
<text x="196.7" y="91.3">TPAD14-GP</text>
<text x="196.7" y="93">TPAD14-GP</text>
<text x="196.7" y="94.8">TPAD14-GP</text>
<text x="247.2" y="95.7">R511</text>
<text x="249" y="92.2">SRN51J-1-GP</text>
<text x="263.2" y="95.7">51R2J-2-GP</text>
<text x="56.8" y="99.3">R509</text>
<text x="56.8" y="100.9">750R2F-GP</text>
<text x="190.3" y="96.6">TP508</text>
<text x="190.3" y="98.4">TP509</text>
<text x="190.3" y="100.2">TP510</text>
<text x="196.7" y="96.6">TPAD14-GP</text>
<text x="196.7" y="98.4">TPAD14-GP</text>
<text x="196.7" y="100.2">TPAD14-GP</text>
<text x="65.5" y="106.4" transform="rotate(-90 65.5 106.4)">EC506</text>
<text x="78.1" y="102.8">C501</text>
<text x="78.1" y="104.4">SC220P50V2KX-3GP</text>
<text x="70.9" y="109.6" transform="rotate(-90 70.9 109.6)">MS04A03T2V2-GP-U</text>
<text x="99.6" y="108.2">SANDY</text>
<text x="265" y="120.6">R516</text>
<text x="265" y="122.4">10KR2J-3-GP</text>
<text x="78.3" y="147.3">R518</text>
<text x="78.3" y="149.1">75R2J-1-GP</text>
<text x="57.8" y="152.8">U501</text>
<text x="97.8" y="150.8">C503</text>
<text x="97.8" y="152.6">SCD1U10V2KX-5GP</text>
<text x="174" y="158.8" transform="rotate(-90 174 158.8)">SC1KP50V2KX-1GP</text>
<text x="181.1" y="156.2" transform="rotate(-90 181.1 156.2)">EC502</text>
<text x="191.8" y="156.2" transform="rotate(-90 191.8 156.2)">EC504</text>
<text x="197.1" y="158.8" transform="rotate(-90 197.1 158.8)">SC1KP50V2KX-1GP</text>
<text x="56.9" y="166.8">74VHC1G09DFT2G-GP</text>
<text x="96.1" y="163.3">R517</text>
<text x="104.9" y="163.3">43R2J-GP</text>
<text x="115.6" y="168.6">R515</text>
<text x="115.6" y="170.4">0R2J-2-GP</text>
</g>
<text font-size="1.6" fill="#3953a4" x="151.2" y="6.6">2 OF 9</text>
<g font-size="1.6" fill="#ed2024">
<text x="42.7" y="16.4">18</text>
<text x="48.2" y="16.4">H_SNB_IVB#</text>
<text x="194.9" y="14.8">CLK_EXP_P</text>
<text x="194.9" y="16.6">CLK_EXP_N</text>
<text x="206.3" y="16.6">20</text>
<text x="206.3" y="14.8">20</text>
<text x="78.6" y="21">SKTOCC#_R</text>
<text x="162.2" y="22.8">CLK_DP_P_R</text>
<text x="18.2" y="26.4">H_PROCHOT#</text>
<text x="78.6" y="29.9">H_CATERR#</text>
<text x="162.2" y="24.6">CLK_DP_N_R</text>
<text x="44.5" y="37.9">22,27</text>
<text x="52.5" y="37.9">H_PECI</text>
<text x="200.4" y="37.8">SM_DRAMRST#</text>
<text x="213.6" y="37.8">37</text>
<text x="40.2" y="44.9">27,40,42</text>
<text x="47.7" y="44.9">H_PROCHOT#</text>
<text x="78.6" y="44.2">H_PROCHOT#_R</text>
<text x="164" y="44.2">SM_RCOMP_0</text>
<text x="164" y="45.9">SM_RCOMP_1</text>
<text x="164" y="47.7">SM_RCOMP_2</text>
<text x="41.3" y="52">22,36</text>
<text x="46.4" y="52">H_THERMTRIP#</text>
<text x="164" y="60.2">XDP_PRDY#</text>
<text x="164" y="61.9">XDP_PREQ#</text>
<text x="164" y="65.5">XDP_TCLK</text>
<text x="44.3" y="69.9">19 H_PM_SYNC</text>
<text x="164" y="67.3">XDP_TMS</text>
<text x="164" y="69">XDP_TRST#</text>
<text x="40.8" y="76.9">22,36</text>
<text x="45.9" y="76.9">H_CPUPWRGD</text>
<text x="78.6" y="76.2">H_CPUPWRGD_R</text>
<text x="164" y="72.6">XDP_TDI</text>
<text x="164" y="74.4">XDP_TDO</text>
<text x="37.2" y="84">19,37</text>
<text x="42.4" y="84">PM_DRAM_PWRGD</text>
<text x="78.6" y="83.3">VDDPWRGOOD</text>
<text x="164" y="81.5">XDP_DBRESET#</text>
<text x="233.3" y="83.3">XDP_TDO</text>
<text x="39.5" y="89.3">37</text>
<text x="42.4" y="89.3">VDDPWRGOOD</text>
<text x="164" y="88.6">XDP_BPM1</text>
<text x="164" y="86.8">XDP_BPM0</text>
<text x="233.3" y="88.6">XDP_TCLK</text>
<text x="233.3" y="86.8">XDP_TDI</text>
<text x="233.3" y="85">XDP_TMS</text>
<text x="10" y="93">18,27,71,75,82,83</text>
<text x="24.4" y="93">PLT_RST#</text>
<text x="78.6" y="92.2">BUF_CPU_RST#</text>
<text x="164" y="90.4">XDP_BPM2</text>
<text x="164" y="92.2">XDP_BPM3</text>
<text x="164" y="93.9">XDP_BPM4</text>
<text x="164" y="95.7">XDP_BPM5</text>
<text x="233.3" y="95.7">XDP_TRST#</text>
<text x="164" y="97.5">XDP_BPM6</text>
<text x="164" y="99.3">XDP_BPM7</text>
<text x="212.5" y="121.3">19 XDP_DBRESET#</text>
<text x="236.9" y="120.6">XDP_DBRESET#</text>
<text x="190.6" y="133.1">XDP_TRST#</text>
<text x="188.8" y="140.2">XDP_DBRESET#</text>
<text x="22.4" y="158.8">18,27,71,75,82,83</text>
<text x="36.8" y="158.8">PLT_RST#</text>
<text x="78.6" y="161.5">BUFO_CPU_RST#</text>
<text x="117.7" y="161.5">BUF_CPU_RST#</text>
</g>
<g font-size="1.6" fill="#231f20">
<text x="95.5" y="16">C26</text>
<text x="157.7" y="14.2">A28</text>
<text x="157.7" y="16">A27</text>
<text x=".2" y="20.7">1D05V_VTT</text>
<text x="10.7" y="19">0625 Modify:</text>
<text x="10.7" y="20.7">Add C502 47p 0402 on H_PROCHOT#.</text>
<text x="63.5" y="21.3">1</text>
<text x="94.4" y="21.3">AN34</text>
<text x="157.7" y="23.1">A16</text>
<text x="173.9" y="23.1">1</text>
<text x="182.6" y="23.1">2</text>
<text x="6.8" y="26.7">1</text>
<text x="15.5" y="26.7">2</text>
<text x="157.7" y="24.9">A15</text>
<text x="173.9" y="24.9">1</text>
<text x="182.6" y="24.9">2</text>
<text x="192.1" y="25.3">1D05V_VTT</text>
<text x="19.6" y="35.9" transform="rotate(-90 19.6 35.9)">2</text>
<text x="19.6" y="30.8" transform="rotate(-90 19.6 30.8)">1</text>
<text x="63.5" y="30.2">1</text>
<text x="94.7" y="30.2">AL33</text>
<text x="170.4" y="35.6">1R502</text>
<text x="179.1" y="35.6">2</text>
<text x="94.4" y="37.3">AN33</text>
<text x="157.7" y="37.3">R8</text>
<text x="67.3" y="44.4">1</text>
<text x="75.9" y="44.4">2</text>
<text x="94.7" y="44.4">AL32</text>
<text x="157.7" y="46.2">A5</text>
<text x="157.7" y="44.4">AK1</text>
<text x="181.1" y="44.4">1</text>
<text x="181.1" y="46.2">1</text>
<text x="189.7" y="44.4">2</text>
<text x="189.7" y="46.2">2</text>
<text x="94.4" y="51.6">AN32</text>
<text x="157.7" y="48">A4</text>
<text x="181.1" y="48">1</text>
<text x="189.7" y="48">2</text>
<text x="157.7" y="62.2">AP27</text>
<text x="157.7" y="60.4">AP29</text>
<text x="157.7" y="65.8">AR26</text>
<text x="181.1" y="62.2">1</text>
<text x="181.1" y="60.4">1</text>
<text x="94.2" y="69.3">AM34</text>
<text x="157.7" y="67.6">AR27</text>
<text x="157.7" y="69.3">AP30</text>
<text x="61.9" y="72.9">2</text>
<text x="67.3" y="76.5">1</text>
<text x="72.4" y="72.9">1</text>
<text x="75.9" y="76.5">2</text>
<text x="94.5" y="76.5">AP33</text>
<text x="157.7" y="72.9">AR28</text>
<text x="157.7" y="74.7">AP26</text>
<text x="249" y="74.2">0721 Modify:</text>
<text x="249" y="75.8">SWAP RN501 pin1,2,3</text>
<text x="249" y="77.5">base on swap report.</text>
<text x="272.2" y="75.8">1D05V_VTT</text>
<text x="58.4" y="80">1R503</text>
<text x="67.1" y="80">2</text>
<text x="67.3" y="83.6">1</text>
<text x="75.9" y="83.6">2</text>
<text x="96.4" y="83.6">V8</text>
<text x="157.7" y="81.8">AL35</text>
<text x="250.4" y="83.6">1</text>
<text x="260.9" y="83.6">8</text>
<text x="157.7" y="87.1">AT28</text>
<text x="157.7" y="88.9">AR29</text>
<text x="184.6" y="87.1">1</text>
<text x="184.6" y="88.9">1</text>
<text x="250.4" y="85.3">2</text>
<text x="250.4" y="87.1">3</text>
<text x="250.4" y="88.9">4</text>
<text x="260.9" y="88.9">5</text>
<text x="260.9" y="87.1">6</text>
<text x="260.9" y="85.3">7</text>
<text x="40.6" y="92.5">1</text>
<text x="49.3" y="92.5">2</text>
<text x="94.4" y="92.5">AR33</text>
<text x="157.7" y="90.7">AR30</text>
<text x="157.7" y="92.5">AT30</text>
<text x="157.7" y="94.2">AP32</text>
<text x="184.6" y="90.7">1</text>
<text x="184.6" y="92.5">1</text>
<text x="184.6" y="94.2">1</text>
<text x="53.3" y="96.6" transform="rotate(-90 53.3 96.6)">1</text>
<text x="67.6" y="98.4" transform="rotate(-90 67.6 98.4)">1</text>
<text x="74.7" y="100.2" transform="rotate(-90 74.7 100.2)">1</text>
<text x="157.7" y="96">AR31</text>
<text x="157.7" y="97.8">AT31</text>
<text x="157.7" y="99.6">AR32</text>
<text x="184.6" y="96">1</text>
<text x="184.6" y="97.8">1</text>
<text x="184.6" y="99.6">1</text>
<text x="252.2" y="96">1</text>
<text x="260.9" y="96">2</text>
<text x="53.3" y="105.3" transform="rotate(-90 53.3 105.3)">2</text>
<text x="74.7" y="105.3" transform="rotate(-90 74.7 105.3)">2</text>
<text x="62.3" y="113.3">0623 Modify:</text>
<text x="67.6" y="108.8" transform="rotate(-90 67.6 108.8)">2</text>
<text x="273.7" y="113.2">3D3V_S0</text>
<text x="62.3" y="114.9">Reserved C501 220pF 0402 on BUF_CPU_RST#.</text>
<text x="247.2" y="123.9">0707 Modify:</text>
<text x="247.2" y="125.6">Change R516 10K from 1K</text>
<text x="254" y="120.9">1</text>
<text x="262.6" y="120.9">2</text>
<text x="12.5" y="136.4">0719 Modify:</text>
<text x="71.3" y="136.3">1D05V_VTT</text>
<text x="13.3" y="138">Add buffer for PLT_RST# based on Intel review.</text>
<text x="76.5" y="142.8" transform="rotate(-90 76.5 142.8)">1</text>
<text x="92.7" y="139.8">3D3V_S0</text>
<text x="96" y="148.2" transform="rotate(-90 96 148.2)">1</text>
<text x="54.8" y="154.7">1</text>
<text x="68.8" y="154.7">5</text>
<text x="76.5" y="151.5" transform="rotate(-90 76.5 151.5)">2</text>
<text x="96" y="153.3" transform="rotate(-90 96 153.3)">2</text>
<text x="177.8" y="155.3" transform="rotate(-90 177.8 155.3)">1</text>
<text x="186.7" y="155.3" transform="rotate(-90 186.7 155.3)">1</text>
<text x="54.8" y="158.2">2</text>
<text x="54.8" y="161.8">3</text>
<text x="68.8" y="161.8">4</text>
<text x="97.5" y="161.8">1</text>
<text x="106.2" y="161.8">2</text>
<text x="177.8" y="160.4" transform="rotate(-90 177.8 160.4)">2</text>
<text x="186.7" y="160.4" transform="rotate(-90 186.7 160.4)">2</text>
<text x="113.8" y="164.2" transform="rotate(-90 113.8 164.2)">1</text>
<text x="113.8" y="172.8" transform="rotate(-90 113.8 172.8)">2</text>
<text x="227.6" y="183.7">&lt;Variant Name&gt;</text>
<text x="257.8" y="191.7">21F, 88, Sec.1, Hsin Tai Wu Rd., Hsichih,</text>
<text x="227.6" y="197.1">Title</text>
<text x="257.8" y="193.5">Taipei Hsien 221, Taiwan, R.O.C.</text>
<text x="227.6" y="202.4">Size</text>
<text x="234.7" y="202.4">Document Number</text>
<text x="286.3" y="202.4">Rev</text>
<text x="227.6" y="207.7">Date:</text>
<text x="227.6" y="204.2">A3</text>
<text x="233" y="207.4">Tuesday, January 04, 2011</text>
<text x="263.2" y="207.7">Sheet</text>
<text x="270.3" y="207.7">5</text>
<text x="277.4" y="207.7">of</text>
<text x="286.3" y="207.7">108</text>
</g>
<g font-size="1.6" fill="#1d437e">
<text x="100.5" y="16.8">SNB_IVB#</text>
<text x="150.6" y="16.8">BCLK#</text>
<text x="151.5" y="15">BCLK</text>
<text x="100.5" y="22.1">SKTOCC#</text>
<text x="141.5" y="23.9">DPLL_REF_SSCLK</text>
<text x="140.6" y="25.7">DPLL_REF_SSCLK#</text>
<text x="100.5" y="31">CATERR#</text>
<text x="100.5" y="38.1">PECI</text>
<text x="143.6" y="38.1">SM_DRAMRST#</text>
<text x="100.5" y="45.2">PROCHOT#</text>
<text x="145.5" y="47">SM_RCOMP1</text>
<text x="145.5" y="45.2">SM_RCOMP0</text>
<text x="100.5" y="52.3">THERMTRIP#</text>
<text x="145.5" y="48.8">SM_RCOMP2</text>
<text x="150.2" y="63">PREQ#</text>
<text x="150.3" y="61.2">PRDY#</text>
<text x="100.5" y="70.1">PM_SYNC</text>
<text x="150.6" y="70.1">TRST#</text>
<text x="152.3" y="68.3">TMS</text>
<text x="152.4" y="66.5">TCK</text>
<text x="100.5" y="77.2">UNCOREPWRGOOD</text>
<text x="152.2" y="75.4">TDO</text>
<text x="153" y="73.7">TDI</text>
<text x="151.4" y="82.5">DBR#</text>
<text x="100.5" y="84.3">SM_DRAMPWROK</text>
<text x="150.4" y="87.9">BPM#0</text>
<text x="150.4" y="89.7">BPM#1</text>
<text x="100.5" y="93.2">RESET#</text>
<text x="150.4" y="91.4">BPM#2</text>
<text x="150.4" y="93.2">BPM#3</text>
<text x="150.4" y="95">BPM#4</text>
<text x="150.4" y="96.8">BPM#5</text>
<text x="150.4" y="98.5">BPM#6</text>
<text x="150.4" y="100.3">BPM#7</text>
<text x="57.8" y="155.4">IN B</text>
<text x="63.4" y="155.4">VCC</text>
<text x="57.8" y="159">IN A</text>
<text x="57.8" y="162.6">GND OUT Y</text>
</g>
<g font-size="1.6" fill="#f57f20">
<text x="40.9" y="72.4">A00 1229 EMI</text>
<text x="55.2" y="111.5">A00 1230 EMI</text>
<text x="120.9" y="116.8">A00 0103 add 3rd foxcon CPU1 at XBuild batch run</text>
</g>
</svg>
